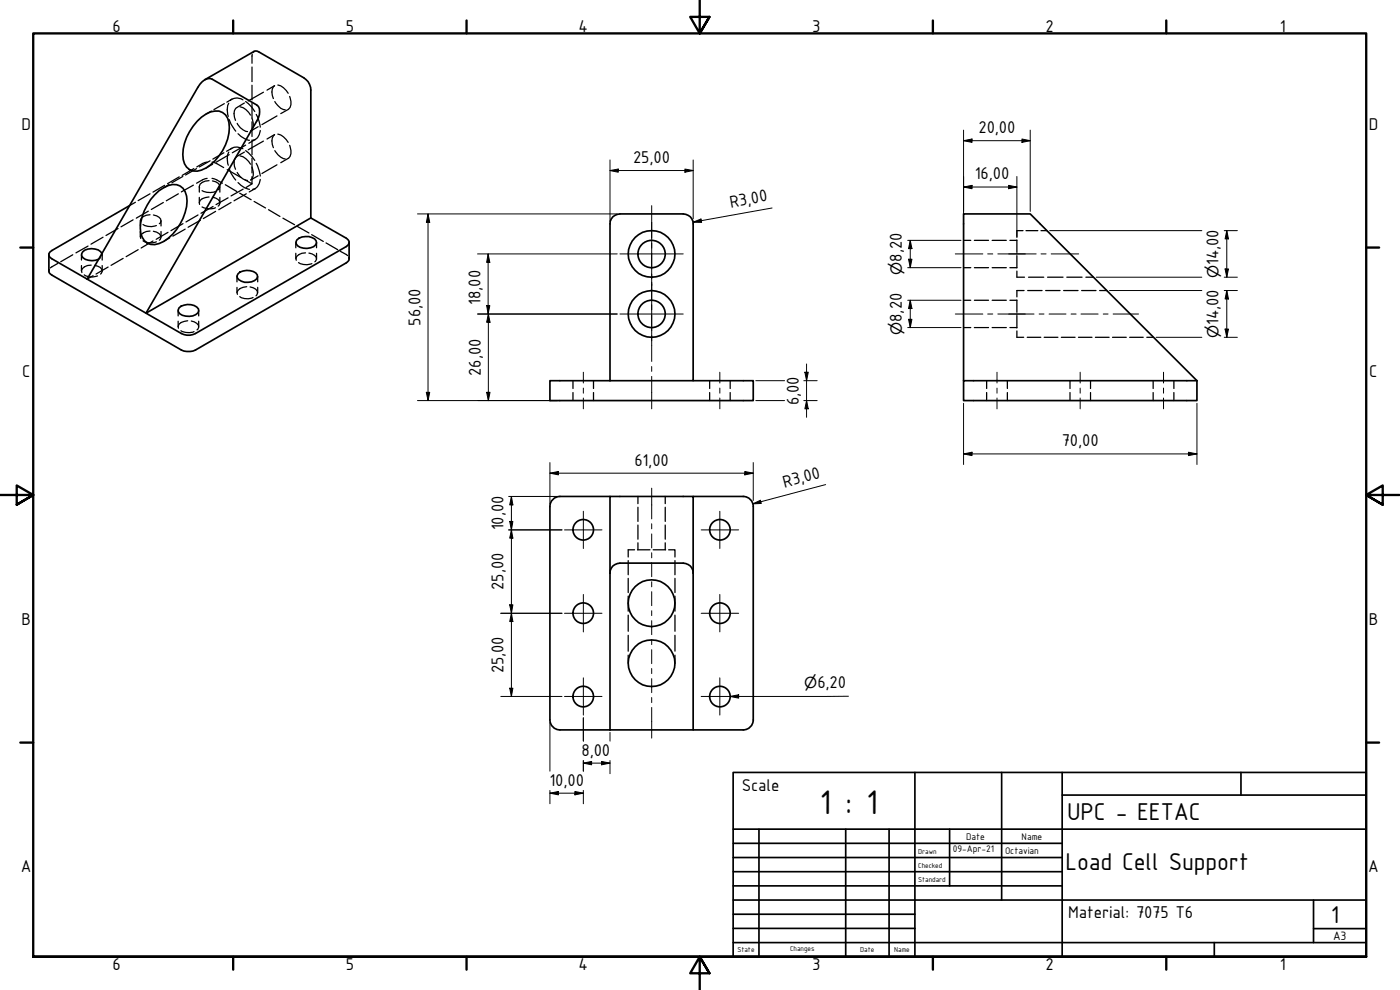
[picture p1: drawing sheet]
<svg xmlns="http://www.w3.org/2000/svg" width="420mm" height="297mm" viewBox="0 0 420 297" stroke-linecap="round" stroke-linejoin="round" font-family="sans-serif">
<!-- layer: Hidden (ISO) -->
<g fill="none" stroke="#000" stroke-width=".38">
<path d="M75.7 16.3l-.1 2.7M76.3 15.4l-.4 .4M63.4 33.3l-1.6 .9M67.3 31.1l-3.1 1.8M68.6 31a5.3 5.3 0 0 0-.1 3.9M68.8 35.9l.5 1.4 1.4 2.1M69.7 29.7l-1.6 1M71.1 32.3a2.38 2.38 0 0 0-.7 2.9l.3 .9M71.2 37a4.5 4.5 0 0 0 3.1 2.5M72 32.1a4 4 0 0 1 3.2 2.4M72.9 30a2.98 2.98 0 0 0-3.7 .1M73.3 30.9l-2.2 1.3"/>
<path d="M73.7 30.5l1.9 1.7 .9 1.3M75.6 35.5a3.7 3.7 0 0 1-.3 3.8M75.6 20.1v4.4M75.6 25.6v4.4M75.6 31v4.4M75.6 36.6v4.3M76.9 34.3l.9 2.2 .3 1.6M77.5 38l-2.3 1.4M78.1 39.2a3.2 3.2 0 0 1-2.3 2.9M79.1 27.7l-4.6 2.6M82.4 25.8a2.87 2.87 0 0 0-.4 3.8M82.4 25.7l-2.3 1.3"/>
<path d="M82.5 30.5a4.9 4.9 0 0 0 3.1 2.4M83.1 34.8l-4.5 2.6M83.4 25.5a4.1 4.1 0 0 1 3.1 2.5M86.9 28.9a3.7 3.7 0 0 1-.3 3.9l-2.3 1.3M45 58.2l-3.5 2M49.4 55.6l-3.5 2M50.7 55.4l-1.6 .9M53.5 58.2l-3.6 2M53.8 53.1l-3.5 2M54.9 52.9l-3.3 1.9M58 55.5l-3.6 2.1M58.2 50.6l-3.5 2"/>
<path d="M59 50.6l-3.3 1.9M59.8 56v1.6M59.8 59.2v1.7M60.6 57.2a4.8 4.8 0 0 0 4 .3M62.2 48.6l-1.4 .5-1.7 1M62.2 53.5l-1.4 .5-1.8 1M62.7 54.2a2.98 2.98 0 0 0-2.9 1.7l.1 .5M62.7 59.1a4.4 4.4 0 0 0-2.6 1l-.3 .7 .1 .5M63.1 48.2l-3.3 1.9M63.6 48.6l1.4 .5 2.1 1.2M63.6 53.5l1.4 .5 1.7 1M63.8 54.3a1.83 1.83 0 0 1 1.9 2.5l-.2 .1"/>
<path d="M63.8 59.2a1.83 1.83 0 0 1 1.9 2.4l-.2 .2M63.8 49.3l-2 1.1M66 56v1.6M66 59.2v1.7M67.2 45.8l-3.3 1.9M67.6 55.4l3.5 2.1M68.2 50.9l4.3 2.4M68.5 59.4l-3.7 2M68.6 45.6a5.3 5.3 0 0 0-.1 4M68.8 50.6l.5 1.4 1.4 2M68.8 46.4l-4 2.3M69.7 44.4l-1.7 1"/>
<path d="M71.1 47a2.28 2.28 0 0 0-.7 2.9l.3 .9M71.2 51.7a4.2 4.2 0 0 0 3.1 2.5M71.4 40.1a6 6 0 0 0 3.5 2M71.4 54.8a5.7 5.7 0 0 0 3.5 2M71.9 58l3.5 1.9M72 46.8a4 4 0 0 1 3.2 2.5M72.9 44.6a3.2 3.2 0 0 0-3.7 .2M73 56.8l-3.7 2M73.3 45.6l-2.2 1.3M73.7 45.2l1.9 1.8 .9 1.1M73.7 43.5l-4 2.3M73.9 58.2l-3.7 2"/>
<path d="M75.6 53v2.2l-2.1-1.2M75.6 50.2a3.7 3.7 0 0 1-.3 3.8M75.6 42v4.4M75.6 47.5v4.4M75.6 55.2l-1.7 1M76.6 41.8l-1.9 1.2M76.6 56.6l-1.8 1M76.9 49l.9 2.2 .3 1.6M77.5 52.8l-2.3 1.2M78.1 53.8a3.3 3.3 0 0 1-2.3 3M79.1 42.3l-4.6 2.6M82.4 40.5a2.87 2.87 0 0 0-.4 3.8"/>
<path d="M82.4 40.4l-2.3 1.3M82.5 45.2a4.9 4.9 0 0 0 3.1 2.5M83.1 49.5l-4.5 2.6M83.4 40.2a4.1 4.1 0 0 1 3.1 2.5M86.9 43.6a3.8 3.8 0 0 1-.3 3.9l-2.3 1.3M17.3 79l-2.2 1.4M21.8 76.4l-3.6 2.1M24.4 76.4v1.6M24.4 79.7v1.6M26.4 73.8l-3.6 2.1M27.4 79.6a3 3 0 0 0-3 1.5l.2 .7M28.4 79.6a2.1 2.1 0 0 1 2.3 1.9l-.5 .7"/>
<path d="M30.2 77.3l-.6 .5M30.6 76.1l-.1 .7M30.7 76.4v1.6M30.7 79.7v1.6M30.9 71.2l-3.6 2.1M35.4 68.6l-3.6 2.1M37 77.5l-3.7 2.1M39.9 66l-3.6 2.1M40.6 60.7l-1.7 1M41.5 74.9l-3.7 2.1M42.1 66.2v1.6M42.1 69.5v1.6"/>
<path d="M42.9 67.4a4.5 4.5 0 0 0 4 .3M42.9 72.2a4.5 4.5 0 0 0 4 .4M44.5 63.4l-3.6 2.1M45 64.4a3 3 0 0 0-2.8 1.6v.7M45 69.3a3 3 0 0 0-2.8 1.6v.7M45.9 72.3l-3.5 2.1M46 64.5a2.23 2.23 0 0 1 2.3 1.8l-.5 .8M46 69.4a2.23 2.23 0 0 1 2.3 1.8l-.5 .9M48.3 66.2v1.6M48.3 69.5v1.6M49 60.8l-3.6 2.1M50.4 69.7l-3.5 2.1"/>
<path d="M50.9 71.4l-1.8 1M54.9 67.1l-3.6 2.1M55.6 68.8l-3.7 2.1M59.4 64.5l-3.6 2.1M60.1 66.1l-3.6 2.1M60.6 62.1a4.8 4.8 0 0 0 4 .2M63.9 62l-3.6 2M64.7 63.4l-3.7 2.2M69.3 60.8l-3.6 2.1M76.3 60.4l3.4 2M80.6 62.9l3.4 2M84.9 65.5l3.5 1.9"/>
<path d="M88.8 72.8v1.5M88.8 76v1.6M89.2 67.9l3.5 2M89.6 78.8a4.5 4.5 0 0 0 4 .3M91.7 75.9a3 3 0 0 0-2.9 1.6l.1 .6M92.7 75.9a2.23 2.23 0 0 1 2.3 1.9l-.5 .7M93.5 70.4l3.5 2M95 72.8v1.5M95 76v1.6M97.9 72.9l3.4 2M102.2 75.4l2.1 1.3M104.6 77.1l.2 .5"/>
<path d="M289.2 72.1h2.1M292.4 72.1h4.3M297.8 72.1h4.2M303.1 72.1h2.1M305.2 72v3.7M305.2 76.7v3.7M307 69.2h-1.8v1.8M307.9 69.2h3.6M312.4 69.2h1.8M14.8 80.8l-.1 .5M25.3 82.5a4.4 4.4 0 0 0 4 .3M27.9 82.7l-1.7 1"/>
<path d="M32.4 80.1l-3.6 2.1M53.5 93.1v1.7M53.5 96.4v1.6M54.3 99.2a4.7 4.7 0 0 0 3.9 .3M56.3 96.3a4.4 4.4 0 0 0-2.6 1l-.2 .6v.6M57.4 96.3a2.2 2.2 0 0 1 2.2 1.9l-.5 .8M59.6 93.1v1.7M59.6 96.4v1.6M71.1 82.9v1.7M71.1 86.2v1.6M71.9 89a4.2 4.2 0 0 0 4 .3M74 86a3.4 3.4 0 0 0-2.9 1.7l.1 .6"/>
<path d="M75.1 86.1a1.83 1.83 0 0 1 1.9 2.5l-.2 .2M77.3 82.9v1.7M77.3 86.2v1.6M289.2 80.3h2.1M289.2 98.3h2.1M289.2 90.1h2.1M292.4 80.3h4.3M292.4 98.3h4.3M292.4 90.1h4.3M297.8 80.3h4.2M297.8 98.3h4.2M297.8 90.1h4.2"/>
<path d="M303.1 80.3h2.1M303.1 98.3h2.1M303.1 90.1h2.1M305.2 81.3v1.9h2.3M305.2 90v3.7M305.2 94.7v3.7M305.2 99.3v1.9h2M307.3 87.2h-2.1v1.9M308.4 87.2h4.3M308.7 83.2h4.5M313.8 87.2h4.3M314.4 83.2h4.6"/>
<path d="M319.2 87.2h4.3M320.2 83.2h4.5M324.6 87.2h4.3M325.9 83.2h2.3M330 87.2h2.2M172 114.2v2.4M172 117.8v2.4M178.1 114.2v2.4M178.1 117.8v2.4M213 114.2v2.4M213 117.8v2.4M219.1 114.2v2.4"/>
<path d="M219.1 117.8v2.4M296.1 114.2v2.4M296.1 117.8v2.4M302.3 114.2v2.4M302.3 117.8v2.4M308.3 101.2h4.1M313.4 101.2h4.1M318.5 101.2h4.1M321.1 114.2v2.4M321.1 117.8v2.4M323.7 101.2h4M327.3 114.2v2.4"/>
<path d="M327.3 117.8v2.4M328.7 101.2h4.2M333.9 101.2h4.1M339 101.2h4.1M344.2 101.2h2M346.1 114.2v2.4M346.1 117.8v2.4M352.3 114.2v2.4M352.3 117.8v2.4M191.5 149v2.1M191.5 152.2v4.2M191.5 157.5v4.3"/>
<path d="M199.6 149v2.1M199.6 152.2v4.2M199.6 157.5v4.3M188.5 168.2v4.3M188.5 173.5v4.3M188.5 178.9v4.5M190.4 165h-1.9v2.1M191.3 165h3.8M191.5 162.9v2.1M196 165h3.8M199.6 162.9v2.1M200.7 165h1.9v2.1"/>
<path d="M202.6 168.2v4.3M202.6 173.5v4.3M202.6 178.9v4.5M188.5 184.6v4.8M188.5 190.6v4.8M188.5 196.6v2.4M202.6 184.6v4.8M202.6 190.6v4.8M202.6 196.6v2.4"/>
</g>
<!-- layer: Visible (ISO) -->
<g fill="none" stroke="#000" stroke-width=".51">
<path d="M59.2 36.4a8.2 8.2 0 0 1 6.5-3.1 4.3 4.3 0 0 1 3.1 5 14.8 14.8 0 0 1-8.3 12.7 3.8 3.8 0 0 1-5.5-3.1 14.2 14.2 0 0 1 4.2-11.5zM60.7 24.5a2.65 2.65 0 0 1 2.9-.8l13.4 7.8a3.7 3.7 0 0 1 0 4.9l-33.2 57.6-17.6-10.3 33.2-57.5zM61.5 23.9l15.2-8.6 1 .3 13.5 7.8a4.2 4.2 0 0 1 2.1 3.6v38.4M46.4 58.5a8.5 8.5 0 0 1 6.6-3.1 4.3 4.3 0 0 1 3.1 4.9 15.2 15.2 0 0 1-8.3 12.8 3.9 3.9 0 0 1-5.6-3.2 14.6 14.6 0 0 1 4.2-11.4zM30.6 76.1a4.1 4.1 0 0 0-5.8-.5l-.3 .5a1.91 1.91 0 0 0 2 2l1.1 .1 2-.4M38.9 61.7l-23.3 13.5-.9 .9v.6l.9 .9 10.6 6.1M89.1 72a4.2 4.2 0 0 1 5.8 .2 1.69 1.69 0 0 1-1.7 2.1 4.1 4.1 0 0 1-4.3-1.1l-.1-.6zM104.8 72.8v4.8l-.1 .5-.8 .8-45.2 26.1a5.1 5.1 0 0 1-4.3 0l-38.8-22.5-.9-.7v-5.4M183.9 65.1l1.4-.8 .8-.1h18.9a2.93 2.93 0 0 1 3 3v47h-24.9v-47v-.8zM43.8 94l49.5-28.6 10.6 6.1a1.32 1.32 0 0 1 .9 1.2 1.32 1.32 0 0 1-.9 1.3l-45.2 26.1a4.5 4.5 0 0 1-4.3 0zM53.7 92.4a4.2 4.2 0 0 1 5.9 .3 1.75 1.75 0 0 1-1.8 2.1 4.3 4.3 0 0 1-4.3-1.2v-.6zM71.4 82.2a4.2 4.2 0 0 1 5.8 .3 1.75 1.75 0 0 1-1.7 2.1 3.9 3.9 0 0 1-4.3-1.2l-.1-.6z"/>
<path d="M183.1 114.2h-18.1v6h61.1v-6h-18.1M289.2 114.2v-50h20l50 50M289.2 114.2h70v6h-70zM168 149h15.1M168.1 149a3 3 0 0 0-3.1 3v64a3 3 0 0 0 3.1 3M208 149h15a3 3 0 0 1 3.1 3v64a3 3 0 0 1-3.1 3h-15M183.1 172a2.93 2.93 0 0 1 3-3h18.9a2.93 2.93 0 0 1 3 3M183.1 172v-23h24.9v23M183.1 172v47M208 172v47h-24.9M168 219h15.1"/>
<circle cx="195.5" cy="76.2" r="4.1"/>
<circle cx="195.6" cy="76.2" r="7"/>
<circle cx="195.5" cy="94.2" r="4.1"/>
<circle cx="195.6" cy="94.2" r="7"/>
<circle cx="175" cy="159" r="3.1"/>
<circle cx="216.1" cy="159" r="3.1"/>
<circle cx="175" cy="184" r="3.1"/>
<circle cx="195.6" cy="199" r="7"/>
<circle cx="195.6" cy="181" r="7"/>
<circle cx="216.1" cy="184" r="3.1"/>
<circle cx="175" cy="209" r="3.1"/>
<circle cx="216.1" cy="209" r="3.1"/>
</g>
<!-- layer: Border (ISO) -->
<g fill="none" stroke="#000" stroke-width=".7">
<path d="M70 6.1v3.9M140 6.1v3.9M210 0v10l-2.9-4.9h5.8l-2.9 4.9 2.9-4.9M280 6.1v3.9M350 6.1v3.9M6.1 74.3h3.9M410 74.3h3.9M0 148.5h10l-5-2.8v5.7l5-2.9-5 2.9M420 148.5h-10l5-2.8v5.7l-5-2.9 5 2.9M6.1 222.8h3.9M410 222.8h3.9M10 287.1v-277.1h400v277.1h-400h400"/>
<path d="M70 287.1v3.8M140 287.1v3.8M212.9 292l-2.9-4.9 2.9 4.9h-5.8l2.9-4.9v9.9M280 287.1v3.8M350 287.1v3.8"/>
</g>
<!-- layer: Title (ISO) -->
<g fill="none" stroke="#000" stroke-width=".51">
<path d="M220 231.8h190v55.3h-190zM274.6 231.8v55.3M300.6 231.8v38.3M318.8 238.6h91.2M318.8 231.8v55.3M372.4 231.8v6.8M220 253h98.8M220 257.3h98.8M220 248.8h190M227.8 248.8v38.3M253.8 248.8v38.3M266.8 248.8v38.3"/>
<path d="M285 248.8v17M220 261.5h98.8M220 265.8h98.8M220 270.1h190M220 274.3h54.6M220 278.6h54.6M394.2 278.6h15.8M394.2 270.1v12.7M220 282.8h190M364.4 282.8v4.3"/>
</g>
<!-- layer: Centerline (ISO) -->
<g fill="none" stroke="#000" stroke-width=".3">
<path d="M195.6 61.7v9.7M195.6 72.9v1.6M195.6 75.9v4.8M286.7 76.2h8.3M296.4 76.2h1.5M299.5 76.2h11.5M312.4 76.2h1.5M315.5 76.2h8.2M195.6 82.2v1.5M195.6 85.2v4.8M195.6 91.4v1.5M195.6 94.5v4.7"/>
<path d="M286.7 94.2h8.3M296.4 94.2h1.5M299.5 94.2h10.8M311.8 94.2h1.5M314.8 94.2h5.1M321.4 94.2h1.6M324.4 94.2h5.2M331.1 94.2h1.4M334.1 94.2h7.6M175.1 111.7v3.2M175.1 116.4v1.6M175.1 119.4v3.3"/>
<path d="M195.6 100.7v1.5M195.6 103.7v4.7M195.6 110v1.4M195.6 113v9.7M216 111.7v3.2M216 116.4v1.6M216 119.4v3.3M299.2 111.7v3.2M299.2 116.4v1.6M299.2 119.4v3.3M324.2 111.7v3.2M324.2 116.4v1.6"/>
<path d="M324.2 119.4v3.3M349.2 111.7v3.2M349.2 116.4v1.6M349.2 119.4v3.3M195.6 146.5v9.2M195.6 157.1v1.6M195.6 160.2v4.2M195.6 165.8v1.6M195.6 168.8v4.2M195.6 174.5v1.6M195.6 177.5v4.2M195.6 183.2v1.5"/>
<path d="M195.6 186.2v4.2M195.6 191.9v1.5M195.6 194.9v4.2M195.6 200.6v1.5M195.6 203.6v4.2M195.6 209.3v1.5M195.6 212.3v9.2"/>
</g>
<!-- layer: Center Mark (ISO) -->
<g fill="none" stroke="#000" stroke-width=".3">
<path d="M186.1 76.2h18.9M195.6 66.7v19M186.1 94.2h18.9M195.6 84.7v19M169.4 159h11.3M175.1 153.4v11.2M210.4 159h11.3M216 153.4v11.2M175.1 178.4v11.2M216 178.4v11.2M169.4 184h11.3M210.4 184h11.3"/>
<path d="M169.4 209h11.3M175.1 203.4v11.2M210.4 209h11.3M216 203.4v11.2"/>
</g>
<!-- layer: Dimension (ISO) -->
<g fill="none" stroke="#000" stroke-width=".3">
<path d="M289.2 39v32.3M309.2 39v24.4M183.1 51.2l2.4-.5v1zM183.1 51.2h24.9M183.1 48v18.4M205.5 50.7l2.5 .5-2.5 .5zM208 48v17.6M289.2 42.2l2.5-.5v1zM289.2 56.1l2.5-.5v1zM289.2 42.2h20M289.2 56.1h16M302.7 55.6l2.5 .5-2.5 .5z"/>
<path d="M305.2 52.9v18.4M306.7 41.7l2.5 .5-2.5 .5zM125.3 64.2h59.9M128.5 64.2l.5 2.5h-1zM128.5 64.2v56M143.3 76.2h41.9M146.5 76.2l.5 2.5h-1zM146.5 76.2l.1 44M208 66.7l2.4-1 .2 1zM208 66.3v.1M231.7 62.4l-23.7 4.3M272.4 72.1h16"/>
<path d="M272.7 77.8h1l-.5 2.5zM273.2 72.1l.5 2.5h-1zM273.2 72.1v8.2M315 69.2h45.7M367.4 69.2h3.9M368.2 69.2l.5 2.5h-1zM368.2 69.2v14M143.3 94.2h41.9M146 91.7h1l-.5 2.5zM146.6 94.2l.5 2.5h-1.1zM272.4 80.3h16M272.4 90.1h16"/>
<path d="M272.4 98.3h16M272.7 95.8h1l-.5 2.5zM273.2 90.1l.5 2.5h-1zM273.2 90.1v8.2M329 83.2h31.7M333 87.2h27.7M367.4 87.2h3.9M367.4 83.2h3.9M367.7 98.7h1l-.5 2.5zM367.7 80.7h1l-.5 2.5zM368.2 87.2l.5 2.5h-1zM368.2 87.2v14"/>
<path d="M128 117.7h1l-.5 2.5zM146 117.7h1.1l-.5 2.5zM226.8 114.2h8.7M241.2 114.2h4M241.6 111.7h1l-.5 2.5zM242.1 109.2v16M347 101.2h13.7M367.4 101.2h3.9M125.3 120.2h42M165 138.8v12.4M226.1 138.8v11.4M226.8 120.2h8.7"/>
<path d="M241.2 120.2h4M242.1 120.2l.5 2.5h-1zM289.2 136.2l2.5-.5v1zM289.2 121v18.4M289.2 136.2h70M356.7 135.7l2.5 .5-2.5 .5zM359.2 121v18.4M152.7 149h14.6M152.7 159h16M153 156.4h.9l-.4 2.6zM153.5 149l.4 2.5h-.9zM153.5 159l.4 2.5h-.9z"/>
<path d="M153.5 149v60M165 142l2.6-.5v1zM165 142h61.1M223.5 141.5l2.6 .5-2.6 .5zM225.9 151.2l2.3-1.1 .3 1zM247.8 145.4l-21.9 5.8M150.3 184h18.4M153 181.5h.9l-.4 2.5zM153.5 184l.4 2.5h-.9zM150.3 209h18.4M153 206.5h.9l-.4 2.5zM165 216.8v14.6"/>
<path d="M175.1 215.4v7M183.1 219.8v2.6M219.1 209l2.6-.5v1zM254.6 208.9l-35.5 .1M165 238l2.6-.5v1zM165 238h10.1M165 237.2v4M172.5 237.5l2.6 .5-2.6 .5zM175.1 229l2.4-.5v1zM175.1 228.2v3.2M175.1 237.2v4M175.1 229h8"/>
<path d="M180.5 228.5l2.6 .5-2.6 .5zM183.1 228.2v3.9"/>
</g>
<g fill="#000">
<path d="M183.1 51.2l2.4-.5v1z" fill-rule="evenodd"/>
<path d="M205.5 50.7l2.5 .5-2.5 .5z" fill-rule="evenodd"/>
<path d="M289.2 42.2l2.5-.5v1z" fill-rule="evenodd"/>
<path d="M289.2 56.1l2.5-.5v1z" fill-rule="evenodd"/>
<path d="M302.7 55.6l2.5 .5-2.5 .5z" fill-rule="evenodd"/>
<path d="M306.7 41.7l2.5 .5-2.5 .5z" fill-rule="evenodd"/>
<path d="M128.5 64.2l.5 2.5h-1z" fill-rule="evenodd"/>
<path d="M146.5 76.2l.5 2.5h-1z" fill-rule="evenodd"/>
<path d="M208 66.7l2.4-1 .2 1z" fill-rule="evenodd"/>
<path d="M272.7 77.8h1l-.5 2.5z" fill-rule="evenodd"/>
<path d="M273.2 72.1l.5 2.5h-1z" fill-rule="evenodd"/>
<path d="M368.2 69.2l.5 2.5h-1z" fill-rule="evenodd"/>
<path d="M146 91.7h1l-.5 2.5z" fill-rule="evenodd"/>
<path d="M146.6 94.2l.5 2.5h-1.1z" fill-rule="evenodd"/>
<path d="M272.7 95.8h1l-.5 2.5z" fill-rule="evenodd"/>
<path d="M273.2 90.1l.5 2.5h-1z" fill-rule="evenodd"/>
<path d="M367.7 98.7h1l-.5 2.5z" fill-rule="evenodd"/>
<path d="M367.7 80.7h1l-.5 2.5z" fill-rule="evenodd"/>
<path d="M368.2 87.2l.5 2.5h-1z" fill-rule="evenodd"/>
<path d="M128 117.7h1l-.5 2.5z" fill-rule="evenodd"/>
<path d="M146 117.7h1.1l-.5 2.5z" fill-rule="evenodd"/>
<path d="M241.6 111.7h1l-.5 2.5z" fill-rule="evenodd"/>
<path d="M242.1 120.2l.5 2.5h-1z" fill-rule="evenodd"/>
<path d="M289.2 136.2l2.5-.5v1z" fill-rule="evenodd"/>
<path d="M356.7 135.7l2.5 .5-2.5 .5z" fill-rule="evenodd"/>
<path d="M153 156.4h.9l-.4 2.6z" fill-rule="evenodd"/>
<path d="M153.5 149l.4 2.5h-.9z" fill-rule="evenodd"/>
<path d="M165 142l2.6-.5v1z" fill-rule="evenodd"/>
<path d="M223.5 141.5l2.6 .5-2.6 .5z" fill-rule="evenodd"/>
<path d="M225.9 151.2l2.3-1.1 .3 1z" fill-rule="evenodd"/>
<path d="M153.5 159l.4 2.5h-.9z" fill-rule="evenodd"/>
<path d="M153 181.5h.9l-.4 2.5z" fill-rule="evenodd"/>
<path d="M153.5 184l.4 2.5h-.9z" fill-rule="evenodd"/>
<path d="M153 206.5h.9l-.4 2.5z" fill-rule="evenodd"/>
<path d="M219.1 209l2.6-.5v1z" fill-rule="evenodd"/>
<path d="M165 238l2.6-.5v1z" fill-rule="evenodd"/>
<path d="M172.5 237.5l2.6 .5-2.6 .5z" fill-rule="evenodd"/>
<path d="M175.1 229l2.4-.5v1z" fill-rule="evenodd"/>
<path d="M180.5 228.5l2.6 .5-2.6 .5z" fill-rule="evenodd"/>
</g>
<text font-size="11" x="245.9" y="244.3">1 : 1</text>
<g font-size="7.9">
<text x="320.3" y="246.2">UPC - EETAC</text>
<text x="319.8" y="261.2">Load Cell Support</text>
<text x="399.4" y="276.8">1</text>
</g>
<g font-size="5.5">
<text x="33.8" y="9.6">6</text>
<text x="103.8" y="9.6">5</text>
<text x="173.6" y="9.6">4</text>
<text x="243.8" y="9.6">3</text>
<text x="313.8" y="9.6">2</text>
<text x="384.1" y="9.6">1</text>
<text x="6.5" y="38.9">D</text>
<text x="293.7" y="39.9">20,00</text>
<text x="410.8" y="38.9">D</text>
<text x="190.1" y="48.9">25,00</text>
<text x="292.5" y="53.8">16,00</text>
<text x="219.3" y="62.3" transform="rotate(-10 219.3 62.3)">R3,00</text>
<text x="270.7" y="78.5" transform="rotate(-90 270.7 78.5)">8,20</text>
<text x="365.7" y="79.6" transform="rotate(-90 365.7 79.6)">14,00</text>
<text x="144.2" y="91.4" transform="rotate(-90 144.2 91.4)">18,00</text>
<text x="126.2" y="97.7" transform="rotate(-90 126.2 97.7)">56,00</text>
<text x="270.7" y="96.5" transform="rotate(-90 270.7 96.5)">8,20</text>
<text x="365.7" y="97.6" transform="rotate(-90 365.7 97.6)">14,00</text>
<text x="6.6" y="113.1">C</text>
<text x="144.3" y="112.7" transform="rotate(-90 144.3 112.7)">26,00</text>
<text x="410.9" y="113.1">C</text>
<text x="239.8" y="121.5" transform="rotate(-90 239.8 121.5)">6,00</text>
<text x="318.7" y="133.9">70,00</text>
<text x="190.4" y="139.7">61,00</text>
<text x="235.4" y="146.3" transform="rotate(-15 235.4 146.3)">R3,00</text>
<text x="151.1" y="159.1" transform="rotate(-90 151.1 159.1)">10,00</text>
<text x="151.1" y="177" transform="rotate(-90 151.1 177)">25,00</text>
<text x="6.5" y="187.4">B</text>
<text x="410.8" y="187.4">B</text>
<text x="151.1" y="202" transform="rotate(-90 151.1 202)">25,00</text>
<text x="245.3" y="206.5">6,20</text>
<text x="174.5" y="226.7">8,00</text>
<text x="164.9" y="235.7">10,00</text>
<text x="222.6" y="237.4">Scale</text>
<text x="6.3" y="261.7">A</text>
<text x="410.6" y="261.7">A</text>
<text x="320.6" y="275.4">Material: 7075 T6</text>
<text x="33.8" y="290.9">6</text>
<text x="103.8" y="290.9">5</text>
<text x="173.6" y="290.9">4</text>
<text x="243.8" y="290.9">3</text>
<text x="313.8" y="290.9">2</text>
<text x="384.1" y="290.9">1</text>
</g>
<g font-size="4.6">
<text x="270.7" y="82.5" transform="rotate(-90 270.7 82.5)">⌀</text>
<text x="365.7" y="83.5" transform="rotate(-90 365.7 83.5)">⌀</text>
<text x="270.7" y="100.4" transform="rotate(-90 270.7 100.4)">⌀</text>
<text x="365.7" y="101.5" transform="rotate(-90 365.7 101.5)">⌀</text>
<text x="241.4" y="206.5">⌀</text>
</g>
<text font-size="3.9" x="400.1" y="282">A3</text>
<g font-size="3.1">
<text x="286" y="255.7">09-Apr-21</text>
<text x="290" y="252">Date</text>
<text x="301.6" y="256.3">Octavian</text>
<text x="306.6" y="252">Name</text>
</g>
<g font-size="2.3">
<text x="275.6" y="256.3">Drawn</text>
<text x="275.6" y="260.5">Checked</text>
<text x="275.6" y="264.8">Standard</text>
<text x="221.4" y="285.7">State</text>
<text x="237.1" y="285.4">Changes</text>
<text x="258.2" y="285.7">Date</text>
<text x="268.4" y="285.7">Name</text>
</g>
</svg>
